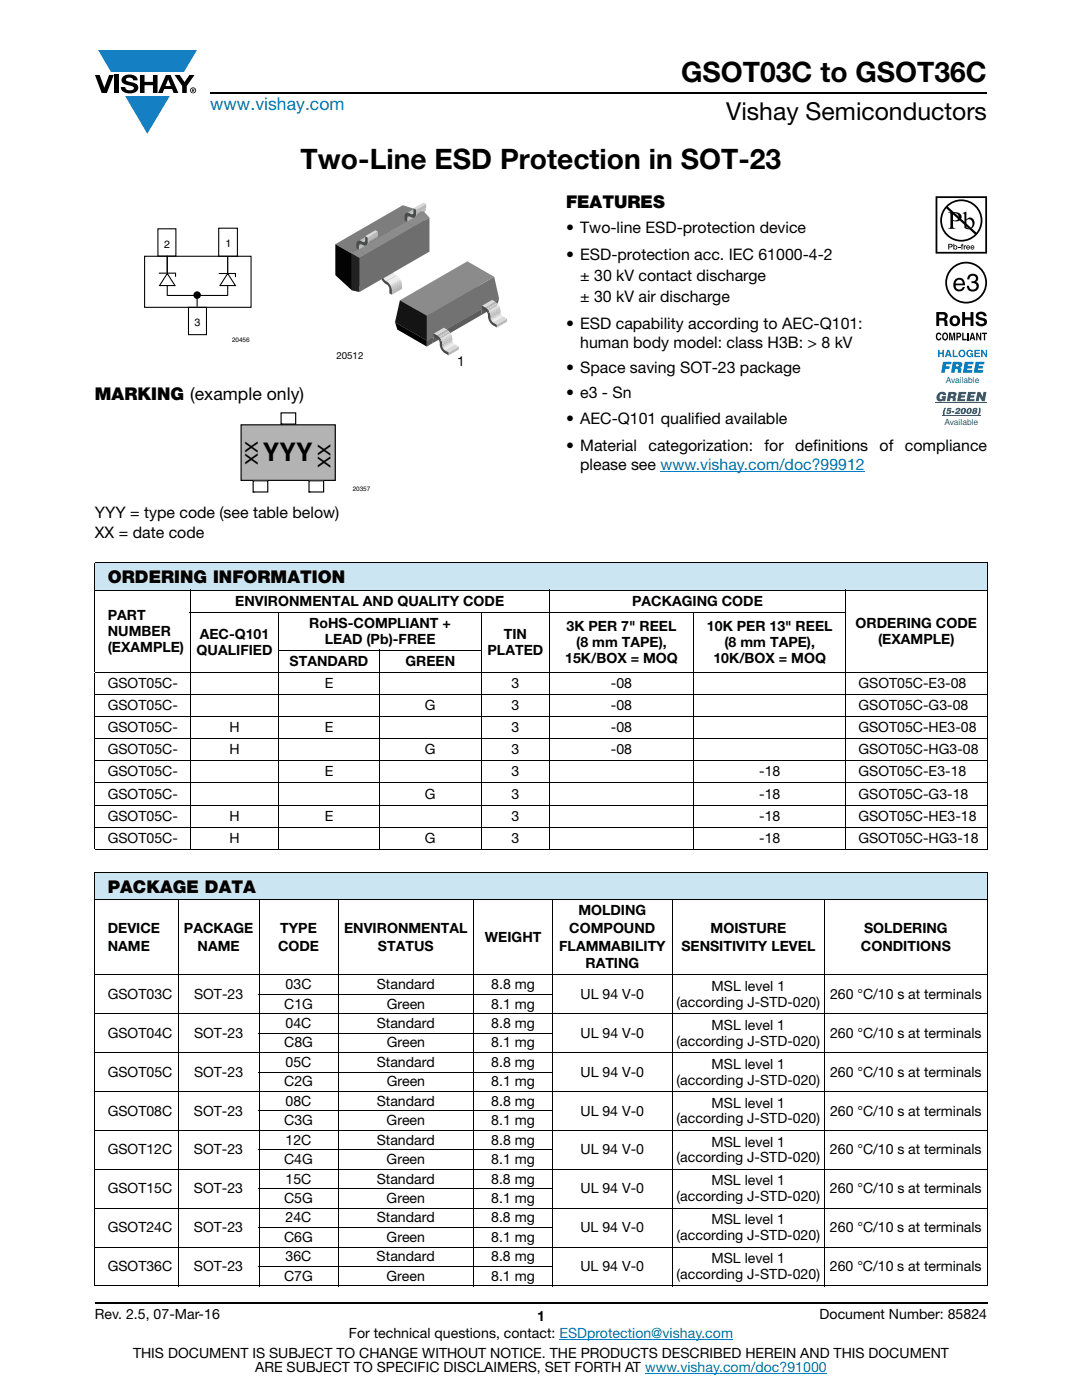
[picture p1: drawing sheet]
<svg xmlns="http://www.w3.org/2000/svg" width="216mm" height="279mm" viewBox="0 0 216 279" stroke-linecap="round" stroke-linejoin="round" font-family="sans-serif">
<g fill="#147fc3">
<path d="M19.6 10h19.7l-2.6 4.3h-1.1h-13.5z"/>
<path d="M25 19.2h8.9l-4.5 7.5z"/>
</g>
<g fill="#000">
<path d="M18.9 15h1l.9 2.5 1-2.5h.9l-1.4 3.6h-1zM22.9 15h.9v3.6h-.9zM24.6 15.3a2.1 2.1 0 0 1 2.8 .3l.1 .4h-.9a.79 .79 0 0 0-.7-.5 .79 .79 0 0 0-.8 .4l.3 .3 1 .2a1.08 1.08 0 0 1 1.2 1 1.08 1.08 0 0 1-1.1 1.2 1.73 1.73 0 0 1-2.4-1.2h.9a.96 .96 0 0 0 .8 .6 .96 .96 0 0 0 .9-.4 1.31 1.31 0 0 0-1.2-.6 1.03 1.03 0 0 1-1.1-.6 1.03 1.03 0 0 1 .2-1.1zM27.9 15h.9v1.3h1.7v-1.3h.9v3.6h-.9v-1.6h-1.7v1.6h-.9zM34.8 15h1.1l.9 1.4 1-1.4h1l-1.5 2.2v1.4h-.9v-1.4z"/>
<path d="M33.6 15.9l.5 1.3h-1.1zM33.1 15l-1.6 3.6h1l.3-.8h1.5l.3 .8h1l-1.6-3.6z"/>
<path d="M38.4 17.8h.2v.2h-.2zM38.3 17.7v.7h.1v-.3l.4 .3-.2-.3 .2-.2-.1-.2z"/>
<path d="M38.1 18a.46 .46 0 0 1 .9 0 .46 .46 0 0 1-.9 0zM37.9 18a.6 .6 0 0 0 1.2 0 .6 .6 0 0 0-1.2 0z"/>
</g>
<path d="M42 18.6h155M18.9 260h178.1" fill="none" stroke="#000" stroke-width=".36"/>
<path d="M131.8 94.1h40.8M111.6 267.3h34.7M128.7 274h36.3" fill="none" stroke="#007ec4" stroke-width=".2"/>
<path d="M66.9 40.4h34.3v33.3h-34.3z" fill="#fff"/>
<path d="M76.4 55.2l2.1-1.2z" fill="#acacac"/>
<path d="M76.4 55.2l2.1-1.2z" fill="#b3b3b3"/>
<path d="M76.4 55.3l2.1-1.2z" fill="#bababa"/>
<path d="M76.4 55.4l2.1-1.2z" fill="#c1c1c1"/>
<path d="M76.5 55.4l2-1.1-2 1.2z" fill="#c8c8c8"/>
<path d="M76.5 55.5l2-1.1z" fill="#d0d0d0"/>
<path d="M76.5 55.6l2.1-1.2z" fill="#d7d7d7"/>
<path d="M76.6 55.7l2-1.2z" fill="#dedede"/>
<path d="M76.6 55.7l2-1.1z" fill="#e2e2e2"/>
<path d="M76.6 55.7l2.1-1.1z" fill="#e4e4e4"/>
<path d="M76.6 55.8l2.1-1.2z" fill="#e6e6e6"/>
<path d="M76.6 55.8l2.1-1.2z" fill="#e7e7e7"/>
<path d="M76.7 55.8l2-1.1z" fill="#e8e8e8"/>
<path d="M76.7 55.8l2-1.1z" fill="#e9e9e9"/>
<path d="M76.7 55.9l2.1-1.1z" fill="#eaeaea"/>
<path d="M76.8 55.9l2-1.1z" fill="#e9e9e9"/>
<path d="M76.8 56l2.1-1.2z" fill="#e8e8e8"/>
<path d="M76.8 56l2.1-1.2z" fill="#e7e7e7"/>
<path d="M76.9 56l2-1.1z" fill="#e6e6e6"/>
<path d="M76.9 56l2.1-1.1z" fill="#e4e4e4"/>
<path d="M76.9 56l2.1-1.1 .2 .1-2 1.2z" fill="#d9d9d9"/>
<path d="M78.2 58l2-1.2v.9l-2 1.1z" fill="#b7b7b7"/>
<path d="M75.9 54.1l2-1.2 .6 .3-2.1 1.2z" fill="#d9d9d9"/>
<path d="M76.4 54.4l2.1-1.2v.8l-2.1 1.2z" fill="#b7b7b7"/>
<path d="M77.2 56.2l2.1-1.1z" fill="#e4e4e4"/>
<path d="M77.3 56.2l2-1.1z" fill="#e6e6e6"/>
<path d="M77.3 56.3l2.1-1.2z" fill="#e7e7e7"/>
<path d="M77.4 56.3l2-1.1z" fill="#e8e8e8"/>
<path d="M77.4 56.4l2.1-1.1z" fill="#e9e9e9"/>
<path d="M77.5 56.4l2-1.1 .1 .1-2 1.2z" fill="#eaeaea"/>
<path d="M77.6 56.6l2.1-1.1z" fill="#e9e9e9"/>
<path d="M77.7 56.6l2-1.1z" fill="#e8e8e8"/>
<path d="M77.7 56.7l2.1-1.1z" fill="#e7e7e7"/>
<path d="M77.8 56.7l2-1.1z" fill="#e6e6e6"/>
<path d="M77.8 56.8l2.1-1.1z" fill="#e4e4e4"/>
<path d="M77.8 56.8l2.1-1.1z" fill="#e2e2e2"/>
<path d="M77.9 56.9l2-1.1z" fill="#dedede"/>
<path d="M77.9 57l2-1.2 .1 .1-2 1.2z" fill="#d7d7d7"/>
<path d="M78 57.1l2-1.2 .1 .1-2.1 1.2z" fill="#d0d0d0"/>
<path d="M78 57.2l2.1-1.1v.1l-2 1.2z" fill="#c8c8c8"/>
<path d="M78.1 57.4l2-1.2 .1 .2-2.1 1.2z" fill="#c1c1c1"/>
<path d="M78.2 57.6l2-1.2v.1l-2 1.2z" fill="#bababa"/>
<path d="M78.2 57.7l2-1.2v.2l-2 1.2z" fill="#b3b3b3"/>
<path d="M78.2 57.9l2-1.2z" fill="#acacac"/>
<path d="M75.9 54.1l.5 .3a1.68 1.68 0 0 0 1.1 2 2.61 2.61 0 0 1 .7 2.4l-.5-.3a1.61 1.61 0 0 0-.5-1.7l-.3-.2a2.48 2.48 0 0 1-1-2.5z" fill="#494949"/>
<path d="M66.9 48.7l13.5-7.7 4.3 1.3-14.5 8.3z" fill="#7d7d7d"/>
<path d="M81.2 43.5l2.1-1.2v.8l-2.1 1.2z" fill="#b7b7b7"/>
<path d="M70.2 50.6l14.5-8.3v7.3l-14.5 8.4z" fill="#6e6e6e"/>
<path d="M81.2 44.3l3.5-2 1 1.1-3.2 1.9z" fill="#8c8c8c"/>
<path d="M81.4 43.1l2-1.1z" fill="#5d5d5d"/>
<path d="M81.4 43.2l2-1.2z" fill="#646464"/>
<path d="M81.3 43.2l2.1-1.2z" fill="#6c6c6c"/>
<path d="M81.3 43.2l2.1-1.2z" fill="#737373"/>
<path d="M81.3 43.2l2.1-1.2z" fill="#7a7a7a"/>
<path d="M81.3 43.2l2-1.2z" fill="#818181"/>
<path d="M81.3 43.2l2-1.1z" fill="#888"/>
<path d="M81.3 43.3l2-1.2z" fill="#8f8f8f"/>
<path d="M81.3 43.3l2-1.2z" fill="#969696"/>
<path d="M81.3 43.3l2-1.2z" fill="#9e9e9e"/>
<path d="M81.2 43.4l2.1-1.2z" fill="#a5a5a5"/>
<path d="M81.2 43.4l2.1-1.2z" fill="#acacac"/>
<path d="M81 42.5l2.1-1.1z" fill="#888"/>
<path d="M81 42.5l2.1-1.2z" fill="#8f8f8f"/>
<path d="M81.1 42.5l2-1.2z" fill="#969696"/>
<path d="M81.1 42.5l2.1-1.2z" fill="#9e9e9e"/>
<path d="M81.1 42.5l2.1-1.2z" fill="#a5a5a5"/>
<path d="M81.2 42.5l2-1.2z" fill="#acacac"/>
<path d="M81.2 42.5l2.1-1.2z" fill="#b3b3b3"/>
<path d="M81.2 42.5l2.1-1.2z" fill="#bababa"/>
<path d="M81.3 42.5l2.1-1.2z" fill="#c1c1c1"/>
<path d="M81.3 42.5l2.1-1.2z" fill="#c8c8c8"/>
<path d="M81.4 42.5l2.1-1.2z" fill="#d0d0d0"/>
<path d="M81.5 42.5l2.1-1.2z" fill="#d7d7d7"/>
<path d="M81.5 42.5l2.2-1.1z" fill="#dedede"/>
<path d="M81.7 42.5l2.1-1.1z" fill="#e2e2e2"/>
<path d="M81.7 42.6l2.1-1.2z" fill="#e4e4e4"/>
<path d="M80.9 42.7l.3-.2v1.8l-.5-.3z" fill="#494949"/>
<path d="M81.7 42.6l2.1-1.2 .2 .2-2 1.1z" fill="#d9d9d9"/>
<path d="M82 42.7l2-1.1z" fill="#e4e4e4"/>
<path d="M82 42.7l2.1-1.1z" fill="#e2e2e2"/>
<path d="M82 42.8l2.1-1.2z" fill="#dedede"/>
<path d="M82.1 42.8l2.1-1.2z" fill="#d7d7d7"/>
<path d="M82.1 42.8l2.1-1.2z" fill="#d0d0d0"/>
<path d="M82.2 42.8l2-1.2z" fill="#c8c8c8"/>
<path d="M82.2 42.8l2.1-1.2z" fill="#c1c1c1"/>
<path d="M82.2 42.8l2.1-1.2z" fill="#bababa"/>
<path d="M82.3 42.8l2-1.2z" fill="#b3b3b3"/>
<path d="M82.3 42.8l2-1.2z" fill="#acacac"/>
<path d="M82.3 42.8l2-1.2z" fill="#a5a5a5"/>
<path d="M82.3 42.8l2.1-1.2z" fill="#9e9e9e"/>
<path d="M82.3 42.8l2.1-1.2z" fill="#969696"/>
<path d="M82.3 42.8l2.1-1.2z" fill="#8f8f8f"/>
<path d="M82.4 42.8l2-1.2z" fill="#888"/>
<path d="M83 42.7l2-1.1v.1l-2 1.2z" fill="#acacac"/>
<path d="M83 42.9l2-1.2-2 1.3z" fill="#a5a5a5"/>
<path d="M83 43l2-1.2z" fill="#9e9e9e"/>
<path d="M83 43.1l2-1.2z" fill="#969696"/>
<path d="M82.9 43.1l2.1-1.1z" fill="#8f8f8f"/>
<path d="M82.9 43.2l2-1.2z" fill="#888"/>
<path d="M82.9 43.2l2-1.1z" fill="#818181"/>
<path d="M82.9 43.3l2-1.2z" fill="#7a7a7a"/>
<path d="M82.8 43.3l2.1-1.2z" fill="#737373"/>
<path d="M82.8 43.4l2-1.2z" fill="#6c6c6c"/>
<path d="M82.7 43.4l2.1-1.2z" fill="#646464"/>
<path d="M82.7 43.4l2-1.2z" fill="#5d5d5d"/>
<path d="M83 41.9l2-1.2v.9l-2 1.1z" fill="#b7b7b7"/>
<path d="M82.5 41.6l2-1.2 .5 .3-2 1.2z" fill="#d9d9d9"/>
<path d="M81.2 42.5l1.1 .3 .1-.1 .1-1.1 .5 .3v.8a.69 .69 0 0 1-.5 .8 .69 .69 0 0 1-.8-.3l-.2-.1-.3 .3z" fill="#494949"/>
<path d="M71.4 48.1l2-1.2z" fill="#888"/>
<path d="M71.4 48.1l2.1-1.2z" fill="#8f8f8f"/>
<path d="M71.4 48.1l2.1-1.2z" fill="#969696"/>
<path d="M71.5 48.1l2-1.2z" fill="#9e9e9e"/>
<path d="M71.5 48l2.1-1.1z" fill="#a5a5a5"/>
<path d="M71.5 48l2.1-1.2z" fill="#acacac"/>
<path d="M71.6 48l2-1.2z" fill="#b3b3b3"/>
<path d="M71.6 48l2.1-1.2z" fill="#bababa"/>
<path d="M71.7 48l2-1.2z" fill="#c1c1c1"/>
<path d="M71.7 48l2.1-1.1z" fill="#c8c8c8"/>
<path d="M71.8 48l2.1-1.1z" fill="#d0d0d0"/>
<path d="M71.8 48l2.1-1.1z" fill="#d7d7d7"/>
<path d="M71.9 48.1l2.2-1.2z" fill="#dedede"/>
<path d="M72 48.1l2.1-1.1z" fill="#e2e2e2"/>
<path d="M72.1 48.2l2-1.2z" fill="#e4e4e4"/>
<path d="M71.2 48.2l.4-.2v1.8l-.5-.3z" fill="#494949"/>
<path d="M71.6 49l2-1.1v.8l-2 1.1z" fill="#b7b7b7"/>
<path d="M71.6 49.8l9.6-5.5 1.3 1-9.6 5.5z" fill="#8c8c8c"/>
<path d="M71.8 48.7l2-1.2z" fill="#5d5d5d"/>
<path d="M71.7 48.7l2.1-1.2z" fill="#646464"/>
<path d="M71.7 48.7l2.1-1.2z" fill="#6c6c6c"/>
<path d="M71.7 48.7l2-1.1z" fill="#737373"/>
<path d="M71.7 48.7l2-1.1z" fill="#7a7a7a"/>
<path d="M71.7 48.8l2-1.2z" fill="#818181"/>
<path d="M71.7 48.8l2-1.2z" fill="#888"/>
<path d="M71.7 48.8l2-1.2z" fill="#8f8f8f"/>
<path d="M71.6 48.8l2.1-1.1z" fill="#969696"/>
<path d="M71.6 48.9l2.1-1.2z" fill="#9e9e9e"/>
<path d="M71.6 48.9l2.1-1.2z" fill="#a5a5a5"/>
<path d="M71.6 49l2-1.2z" fill="#acacac"/>
<path d="M66.9 48.7l3.3 1.9v7.4l-3.3-3.1z" fill="#040404"/>
<path d="M70.2 50.6l1.4-.8 1.3 1-1.2 .7z" fill="#8c8c8c"/>
<path d="M71.7 51.5l14-8.1v6.8l-14 8.1z" fill="#6e6e6e"/>
<path d="M70.2 50.6l1.5 .9v6.8l-1.5-.3z" fill="#212121"/>
<path d="M72.1 48.2l2-1.2 .3 .1-2 1.2z" fill="#d9d9d9"/>
<path d="M72.4 48.3l2-1.2z" fill="#e4e4e4"/>
<path d="M72.4 48.3l2-1.1z" fill="#e2e2e2"/>
<path d="M72.4 48.3l2.1-1.1z" fill="#dedede"/>
<path d="M72.5 48.3l2-1.1z" fill="#d7d7d7"/>
<path d="M72.5 48.4l2.1-1.2z" fill="#d0d0d0"/>
<path d="M72.5 48.4l2.1-1.2z" fill="#c8c8c8"/>
<path d="M72.6 48.4l2-1.2z" fill="#c1c1c1"/>
<path d="M72.6 48.4l2-1.2z" fill="#bababa"/>
<path d="M72.6 48.4l2.1-1.2z" fill="#b3b3b3"/>
<path d="M72.6 48.4l2.1-1.2z" fill="#acacac"/>
<path d="M72.7 48.4l2-1.2z" fill="#a5a5a5"/>
<path d="M72.7 48.4l2-1.2z" fill="#9e9e9e"/>
<path d="M72.7 48.4l2-1.2z" fill="#969696"/>
<path d="M72.7 48.3l2.1-1.1z" fill="#8f8f8f"/>
<path d="M72.7 48.3l2.1-1.1z" fill="#888"/>
<path d="M73.4 48.3l2-1.2v.2l-2 1.1z" fill="#acacac"/>
<path d="M73.4 48.4l2-1.1-2 1.2z" fill="#a5a5a5"/>
<path d="M73.4 48.5l2-1.1z" fill="#9e9e9e"/>
<path d="M73.3 48.6l2.1-1.1z" fill="#969696"/>
<path d="M73.3 48.7l2-1.2z" fill="#8f8f8f"/>
<path d="M73.3 48.7l2-1.1z" fill="#888"/>
<path d="M73.3 48.8l2-1.2z" fill="#818181"/>
<path d="M73.2 48.8l2.1-1.1z" fill="#7a7a7a"/>
<path d="M73.2 48.9l2-1.2z" fill="#737373"/>
<path d="M73.1 48.9l2.1-1.2z" fill="#6c6c6c"/>
<path d="M73.1 49l2.1-1.2z" fill="#646464"/>
<path d="M73.1 49l2-1.2z" fill="#5d5d5d"/>
<path d="M71.6 48l1 .4 .2-.1 .1-1.2 .5 .3v.9a.69 .69 0 0 1-.5 .7 .69 .69 0 0 1-.8-.3h-.2l-.3 .3z" fill="#494949"/>
<path d="M73.4 47.4l2-1.1v.8l-2 1.2z" fill="#b7b7b7"/>
<g fill="#d9d9d9">
<path d="M72.9 47.1l2-1.1 .5 .3-2 1.1z"/>
<path d="M82.1 60.5l2-1.2 .7 .4-2 1.2z"/>
</g>
<path d="M82.8 60.9l2-1.2z" fill="#e4e4e4"/>
<path d="M82.8 60.9l2.1-1.1z" fill="#e2e2e2"/>
<path d="M82.9 60.9l2-1.1z" fill="#dedede"/>
<path d="M82.9 60.9l2.1-1.1z" fill="#d7d7d7"/>
<path d="M83 61l2-1.2z" fill="#d0d0d0"/>
<path d="M83 61l2-1.2z" fill="#c8c8c8"/>
<path d="M83 61l2.1-1.2z" fill="#c1c1c1"/>
<path d="M83 61l2.1-1.2z" fill="#bababa"/>
<path d="M83.1 61l2-1.2z" fill="#b3b3b3"/>
<path d="M83.1 61l2-1.2z" fill="#acacac"/>
<path d="M83.1 61l2-1.2z" fill="#a5a5a5"/>
<path d="M83.1 61l2.1-1.2z" fill="#9e9e9e"/>
<path d="M83.1 61l2.1-1.2z" fill="#969696"/>
<path d="M83.2 60.9l2-1.1z" fill="#8f8f8f"/>
<path d="M83.2 60.9l2-1.1z" fill="#888"/>
<path d="M83.8 60.9l2.1-1.2-.1 .2-2 1.1z" fill="#acacac"/>
<path d="M83.8 61l2-1.1-2 1.2z" fill="#a5a5a5"/>
<path d="M83.8 61.1l2-1.1z" fill="#9e9e9e"/>
<path d="M83.8 61.2l2-1.1z" fill="#969696"/>
<path d="M83.8 61.3l2-1.2z" fill="#8f8f8f"/>
<path d="M83.7 61.3l2.1-1.1z" fill="#888"/>
<path d="M83.7 61.4l2-1.2z" fill="#818181"/>
<path d="M83.7 61.4l2-1.1z" fill="#7a7a7a"/>
<path d="M83.6 61.5l2.1-1.2z" fill="#737373"/>
<path d="M83.6 61.5l2-1.2z" fill="#6c6c6c"/>
<path d="M83.5 61.6l2.1-1.2z" fill="#646464"/>
<path d="M83.5 61.6l2.1-1.2z" fill="#5d5d5d"/>
<path d="M83.8 60.6l2.1-1.2v.3l-2.1 1.2z" fill="#b7b7b7"/>
<path d="M84 60.3l2-1.2z" fill="#5d5d5d"/>
<path d="M84 60.3l2-1.2z" fill="#646464"/>
<path d="M83.9 60.3l2.1-1.2z" fill="#6c6c6c"/>
<path d="M83.9 60.3l2.1-1.2z" fill="#737373"/>
<path d="M83.9 60.3l2-1.1z" fill="#7a7a7a"/>
<path d="M83.9 60.3l2-1.1z" fill="#818181"/>
<path d="M83.9 60.4l2-1.2z" fill="#888"/>
<path d="M83.9 60.4l2-1.2z" fill="#8f8f8f"/>
<path d="M83.9 60.4l2-1.1z" fill="#969696"/>
<path d="M83.8 60.5l2.1-1.2z" fill="#9e9e9e"/>
<path d="M83.8 60.5l2.1-1.2z" fill="#a5a5a5"/>
<path d="M83.8 60.5l2.1-1.1z" fill="#acacac"/>
<path d="M83.6 59.7l2-1.2z" fill="#888"/>
<path d="M83.6 59.7l2.1-1.2z" fill="#8f8f8f"/>
<path d="M83.6 59.6l2.1-1.1z" fill="#969696"/>
<path d="M83.7 59.6l2-1.1z" fill="#9e9e9e"/>
<path d="M83.7 59.6l2.1-1.2z" fill="#a5a5a5"/>
<path d="M83.7 59.6l2.1-1.2z" fill="#acacac"/>
<path d="M83.8 59.6l2.1-1.2z" fill="#b3b3b3"/>
<path d="M83.8 59.6l2.1-1.2z" fill="#bababa"/>
<path d="M83.9 59.6l2-1.2z" fill="#c1c1c1"/>
<path d="M83.9 59.6l2.1-1.2z" fill="#c8c8c8"/>
<path d="M84 59.6l2.1-1.2z" fill="#d0d0d0"/>
<path d="M84 59.6l2.2-1.1z" fill="#d7d7d7"/>
<path d="M84.1 59.6l2.2-1.1z" fill="#dedede"/>
<path d="M84.2 59.7l2.2-1.1z" fill="#e2e2e2"/>
<path d="M84.3 59.7l2.1-1.1z" fill="#e4e4e4"/>
<path d="M84.3 59.7l2.1-1.1 .7 .4-2.1 1.1z" fill="#d9d9d9"/>
<path d="M85 60.1l2.1-1.1v.6l-2.1 1.1z" fill="#b7b7b7"/>
<path d="M82.1 60.5l1 .5 .2-.4a.69 .69 0 0 1 .2-.8 .69 .69 0 0 1 .8-.1l.7 .4v.6l-.9-.4-.3 .3a.69 .69 0 0 1-.1 .9 .69 .69 0 0 1-.9 0l-.7-.4z" fill="#494949"/>
<path d="M96.2 61.6l3.4-2-.5 1.5-3.2 1.8z" fill="#5c5c5c"/>
<path d="M97.9 63.5l2-1.2z" fill="#acacac"/>
<path d="M97.9 63.5l2-1.2z" fill="#b3b3b3"/>
<path d="M97.9 63.6l2-1.2z" fill="#bababa"/>
<path d="M97.9 63.7l2-1.2z" fill="#c1c1c1"/>
<path d="M97.9 63.7l2.1-1.1v.1l-2 1.1z" fill="#c8c8c8"/>
<path d="M98 63.8l2-1.1z" fill="#d0d0d0"/>
<path d="M98 63.9l2-1.2z" fill="#d7d7d7"/>
<path d="M98 64l2.1-1.2z" fill="#dedede"/>
<path d="M98.1 64l2-1.1z" fill="#e2e2e2"/>
<path d="M98.1 64l2-1.1z" fill="#e4e4e4"/>
<path d="M98.1 64.1l2-1.2z" fill="#e6e6e6"/>
<path d="M98.1 64.1l2-1.2z" fill="#e7e7e7"/>
<path d="M98.1 64.1l2.1-1.1z" fill="#e8e8e8"/>
<path d="M98.1 64.1l2.1-1.1z" fill="#e9e9e9"/>
<path d="M98.2 64.2l2.1-1.1z" fill="#eaeaea"/>
<path d="M98.2 64.2l2.1-1.1z" fill="#e9e9e9"/>
<path d="M98.3 64.3l2-1.2z" fill="#e8e8e8"/>
<path d="M98.3 64.3l2.1-1.2z" fill="#e7e7e7"/>
<path d="M98.3 64.3l2.1-1.2z" fill="#e6e6e6"/>
<path d="M98.4 64.3l2-1.1z" fill="#e4e4e4"/>
<path d="M78.8 64.3l14.5-8.3 6.3 3.6-14.4 8.4z" fill="#8b8b8b"/>
<path d="M85.2 63l13.4-7.8 1 4.4-14.4 8.4z" fill="#717171"/>
<path d="M96.2 61l2-1.2 .7 .4-2 1.2z" fill="#d9d9d9"/>
<path d="M97.9 63.2l2-1.2v.3l-2 1.2z" fill="#b7b7b7"/>
<g fill="#494949">
<path d="M96.2 61a2.67 2.67 0 0 1 1.5 1.5l-1.5-.9z"/>
<path d="M96.9 62l.8 .5a2.59 2.59 0 0 0 .7 1.8l.7 .5v.6a2.61 2.61 0 0 1-1.8-2.8z"/>
</g>
<path d="M99.1 64.8l2.1-1.2v.6l-2.1 1.2z" fill="#b7b7b7"/>
<path d="M98.4 64.3l2-1.1 .8 .4-2.1 1.2z" fill="#d9d9d9"/>
<path d="M96.9 61.4l2.1-1.1z" fill="#e4e4e4"/>
<path d="M96.9 61.5l2.1-1.2z" fill="#e6e6e6"/>
<path d="M97 61.5l2.1-1.1z" fill="#e7e7e7"/>
<path d="M97 61.5l2.1-1.1z" fill="#e8e8e8"/>
<path d="M97.1 61.6l2.1-1.1z" fill="#e9e9e9"/>
<path d="M97.2 61.6l2-1.1 .1 .1-2 1.2z" fill="#eaeaea"/>
<path d="M97.3 61.8l2.1-1.1z" fill="#e9e9e9"/>
<path d="M97.4 61.8l2-1.1z" fill="#e8e8e8"/>
<path d="M97.4 61.9l2.1-1.1z" fill="#e7e7e7"/>
<path d="M97.4 62l2.1-1.2z" fill="#e6e6e6"/>
<path d="M97.5 62l2-1.1z" fill="#e4e4e4"/>
<path d="M97.5 62.1l2.1-1.2z" fill="#e2e2e2"/>
<path d="M97.5 62.1l2.1-1.1z" fill="#dedede"/>
<path d="M97.6 62.2l2-1.2 .1 .1-2.1 1.2z" fill="#d7d7d7"/>
<path d="M97.6 62.3l2.1-1.2v.2l-2 1.1z" fill="#d0d0d0"/>
<path d="M97.7 62.4l2-1.1 .1 .2-2 1.1z" fill="#c8c8c8"/>
<path d="M97.8 62.6l2-1.1 .1 .1-2.1 1.2z" fill="#c1c1c1"/>
<path d="M97.8 62.8l2.1-1.2v.2l-2 1.1z" fill="#bababa"/>
<path d="M97.9 62.9l2-1.1v.2l-2 1.1z" fill="#b3b3b3"/>
<path d="M97.9 63.1l2-1.1z" fill="#acacac"/>
<path d="M86.5 67.2l9.7-5.6-.3 1.3-9.6 5.6z" fill="#5c5c5c"/>
<path d="M88.3 69l2-1.1z" fill="#acacac"/>
<path d="M88.3 69l2-1.1z" fill="#b3b3b3"/>
<path d="M88.3 69.1l2-1.1z" fill="#bababa"/>
<path d="M88.3 69.2l2-1.2z" fill="#c1c1c1"/>
<path d="M88.3 69.3l2-1.2 .1 .1-2.1 1.2z" fill="#c8c8c8"/>
<path d="M88.3 69.4l2.1-1.2z" fill="#d0d0d0"/>
<path d="M88.4 69.5l2-1.2z" fill="#d7d7d7"/>
<path d="M88.4 69.5l2-1.1z" fill="#dedede"/>
<path d="M88.4 69.6l2.1-1.2z" fill="#e2e2e2"/>
<path d="M88.4 69.6l2.1-1.2z" fill="#e4e4e4"/>
<path d="M88.5 69.6l2-1.1z" fill="#e6e6e6"/>
<path d="M88.5 69.6l2-1.1z" fill="#e7e7e7"/>
<path d="M88.5 69.7l2-1.2z" fill="#e8e8e8"/>
<path d="M88.5 69.7l2.1-1.2z" fill="#e9e9e9"/>
<path d="M88.5 69.7l2.1-1.1z" fill="#eaeaea"/>
<path d="M88.6 69.8l2.1-1.2z" fill="#e9e9e9"/>
<path d="M88.6 69.8l2.1-1.1z" fill="#e8e8e8"/>
<path d="M88.7 69.8l2-1.1z" fill="#e7e7e7"/>
<path d="M88.7 69.9l2.1-1.2z" fill="#e6e6e6"/>
<path d="M88.7 69.9l2.1-1.2z" fill="#e4e4e4"/>
<path d="M86.5 66.6l2.1-1.2 .7 .4-2.1 1.2z" fill="#d9d9d9"/>
<path d="M88.3 68.7l2-1.1v.3l-2 1.1z" fill="#b7b7b7"/>
<path d="M85.2 68l1.3-.8-.2 1.3-1.1 .7z" fill="#5c5c5c"/>
<path d="M78.8 64.3l6.4 3.7v1.2l-5.9-3.4z" fill="#010101"/>
<path d="M86.5 66.6a2.68 2.68 0 0 1 1.6 1.5l-1.6-.9z" fill="#494949"/>
<path d="M89.5 70.3l2-1.1v.6l-2 1.1z" fill="#b7b7b7"/>
<path d="M88.8 69.9l2-1.2 .7 .5-2 1.1z" fill="#d9d9d9"/>
<path d="M87.3 67.6l.8 .5a2.59 2.59 0 0 0 .7 1.8l.7 .4v.6a2.61 2.61 0 0 1-1.8-2.7z" fill="#494949"/>
<path d="M87.2 67l2.1-1.2z" fill="#e4e4e4"/>
<path d="M87.3 67l2.1-1.1z" fill="#e6e6e6"/>
<path d="M87.4 67.1l2-1.2z" fill="#e7e7e7"/>
<path d="M87.4 67.1l2.1-1.1z" fill="#e8e8e8"/>
<path d="M87.5 67.1l2.1-1.1z" fill="#e9e9e9"/>
<path d="M87.5 67.2l2.1-1.2 .1 .2-2 1.1z" fill="#eaeaea"/>
<path d="M87.7 67.3l2.1-1.1z" fill="#e9e9e9"/>
<path d="M87.7 67.4l2.1-1.1z" fill="#e8e8e8"/>
<path d="M87.8 67.5l2-1.2z" fill="#e7e7e7"/>
<path d="M87.8 67.5l2.1-1.1z" fill="#e6e6e6"/>
<path d="M87.8 67.6l2.1-1.2z" fill="#e4e4e4"/>
<path d="M87.9 67.6l2-1.1z" fill="#e2e2e2"/>
<path d="M87.9 67.7l2.1-1.1z" fill="#dedede"/>
<path d="M88 67.7l2-1.1-2 1.2z" fill="#d7d7d7"/>
<path d="M88 67.8l2-1.1 .1 .1-2 1.2z" fill="#d0d0d0"/>
<path d="M88.1 68l2-1.2 .1 .2-2 1.2z" fill="#c8c8c8"/>
<path d="M88.2 68.2l2-1.2v.2l-2 1.1z" fill="#c1c1c1"/>
<path d="M88.2 68.3l2-1.1 .1 .1-2.1 1.2z" fill="#bababa"/>
<path d="M88.2 68.5l2.1-1.2v.2l-2 1.2z" fill="#b3b3b3"/>
<path d="M88.3 68.7l2-1.2z" fill="#acacac"/>
<path d="M79.8 59.9l13.5-7.8 5.3 3.1-13.4 7.8z" fill="#8b8b8b"/>
<path d="M79.8 59.9l5.4 3.1v5l-6.4-3.7z" fill="#141414"/>
<path d="M28.7 45.4h21.5v23.1h-21.5z" fill="#fff"/>
<path d="M31.5 45.7h3.6v5.4h-3.6zM33.4 51.1v3.3M33.4 57v2M37.6 61.3h3.6v5.5h-3.6z" fill="none" stroke="#000" stroke-width=".21"/>
<path d="M43.6 45.5h3.8v5.6h-3.8z" fill="#fff"/>
<path d="M28.9 51.1h21.2v10.2h-21.2zM31.8 54.5h3.2v.7M33.4 54.6l1.5 2.4h-3.1zM33.4 59h12M33.4 51.1v3.3M39.3 58.9v2.3M43.6 45.5h3.8v5.6h-3.8zM43.8 54.6h3.2v.7M45.4 54.6l1.6 2.4h-3.1zM45.4 51.1v3.4M45.4 57.1v1.9" fill="none" stroke="#000" stroke-width=".21"/>
<path d="M33.4 51.1v3.3M45.4 51.1v3.4" fill="none" stroke="#4d4d4d" stroke-width=".2"/>
<circle cx="39.3" cy="58.9" r=".65" fill="#000"/>
<circle cx="39.3" cy="58.9" r=".65" fill="none" stroke="#000" stroke-width=".2"/>
<path d="M48 82.3h25.9v16h-25.9z" fill="#fff"/>
<path d="M48.1 84.8h18.8v11.1h-18.8z" fill="#b3b3b3"/>
<path d="M48.1 84.8h18.8v11.1h-18.8z" fill="none" stroke="#000" stroke-width=".23"/>
<path d="M56.1 82.4h2.9v2.2h-2.9z" fill="#fff"/>
<path d="M56.1 82.4h2.9v2.2h-2.9zM56.1 84.6h.1" fill="none" stroke="#000" stroke-width=".23"/>
<path d="M61.7 96h2.9v2.2h-2.9z" fill="#fff"/>
<path d="M61.7 96h2.9v2.2h-2.9zM61.7 98.2h.1" fill="none" stroke="#000" stroke-width=".23"/>
<path d="M50.5 96h2.9v2.2h-2.9z" fill="#fff"/>
<path d="M50.5 98.2h.1M50.5 96h2.9v2.2h-2.9z" fill="none" stroke="#000" stroke-width=".23"/>
<path d="M186.7 39.2h10.3v46.1h-10.3z" fill="#fff"/>
<g fill="#000">
<path d="M191.2 49.3h.4v.1h-.4zM191.9 48.7h.3l-.2 .2 .2 .1v.1h-.2v.7h-.1v-.7h-.2zM192.3 49h.2v.1l.3-.1v.1l-.3 .1v.6h-.2zM193.3 54.9a1.07 1.07 0 0 1 1.3-.2 1.07 1.07 0 0 1 .5 1.2l-.4 .4a1.06 1.06 0 0 1 .5 1.4 1.06 1.06 0 0 1-1.4 .5l-.2-.1a1.02 1.02 0 0 1-.7-1.1h.5a.71 .71 0 0 0 .9 .8 .71 .71 0 0 0 .3-1.2l-.7-.1v-.4a.59 .59 0 0 0 .8-.4 .59 .59 0 0 0-.6-.7 .66 .66 0 0 0-.7 .8h-.4zM186.9 66.6l.4-.2h.3l.2 .5-.6-.2a.66 .66 0 0 0 .1 1l.3-.3h.2a.54 .54 0 0 1-.4 .6 .54 .54 0 0 1-.6-.5zM189.4 66.4h.4l.2 1.2 .2-1.2h.4v1.5h-.3v-1.3l-.2 1.3h-.2l-.3-1.3v1.3h-.2zM192 66.4h.3v1.2h.6v.3h-.9zM192 62.3h.6v1h1.1v-1h.5v2.8h-.5v-1.3h-1.1v1.3h-.6zM193 66.4h.3v1.5h-.3zM195 62.4a1.15 1.15 0 0 1 1.9 .7h-.6v-.2a.68 .68 0 0 0-1-.1v.4l.2 .1a1.29 1.29 0 0 1 1.5 .9 1.17 1.17 0 0 1-1.2 .9 1.17 1.17 0 0 1-1.1-.9h.5l.1 .2a.67 .67 0 0 0 1.1-.1l-.3-.3-.5-.1a.82 .82 0 0 1-.9-.5 .82 .82 0 0 1 .3-1zM194.8 66.4h.3l.5 1.1v-1.1h.2v1.5h-.3l-.5-1.1v1.1h-.2zM195.9 66.4h1.1v.3h-.4v1.2h-.3v-1.2h-.4z"/>
<path d="M187 39.5h9.6v10.8h-9.6zM186.7 39.2v11.4h10.3v-11.4z"/>
<path d="M189 56.4a3.8 3.8 0 0 1 7.6 0 3.8 3.8 0 0 1-7.6 0zM188.6 56.4a4.2 4.2 0 0 0 8.4 0 4.2 4.2 0 0 0-8.4 0z"/>
<path d="M189.1 41.3a3.9 3.9 0 0 1 5.3-.2 3.9 3.9 0 0 1 .4 5.3zM188.8 41.6l5.7 5.2a3.9 3.9 0 0 1-5.3 .1 3.9 3.9 0 0 1-.4-5.3zM187.6 44a4.2 4.2 0 0 0 8.4 0 4.2 4.2 0 0 0-8.4 0z"/>
<path d="M189.4 48.8v.4h.4v-.3zM189.2 48.7h.7l.2 .3-.2 .3-.5 .1v.4h-.2z"/>
<path d="M190.2 42.6v1.3a.75 .75 0 0 0 1.1-.6 .75 .75 0 0 0-1.1-.7zM189.2 42.4a2.81 2.81 0 0 1 2.4 .3 .97 .97 0 0 1 0 1.2 .97 .97 0 0 1-1.2 .2h-.2v1.1v.2l.5 .3h-1.5l.3-.2 .1-.3v-2.3v-.3z"/>
<path d="M190.4 49.4a.26 .26 0 0 0 .5 0 .26 .26 0 0 0-.5 0zM190.2 48.7h.2v.4a.38 .38 0 0 1 .5 0 .38 .38 0 0 1 0 .6 .38 .38 0 0 1-.5 0l-.2 .1z"/>
<path d="M190.9 56.1l-.2 .5h1.4a.7 .7 0 0 0-.4-.7 .7 .7 0 0 0-.8 .2zM190.7 55.7a1.18 1.18 0 0 1 1.4-.1 1.18 1.18 0 0 1 .5 1.3h-1.9a.73 .73 0 0 0 .5 .9 .73 .73 0 0 0 .9-.5h.4a1.21 1.21 0 0 1-1.6 .8 1.21 1.21 0 0 1-.6-1.7z"/>
<path d="M192.8 44v1.3l.2 .2a.72 .72 0 0 0 .8-.1 .72 .72 0 0 0 .3-.7 .72 .72 0 0 0-.4-.8 .72 .72 0 0 0-.9 .1zM192.1 42.5l.7-.3v1.6a.89 .89 0 0 1 1.1-.3 .89 .89 0 0 1 .6 1 1.23 1.23 0 0 1-.7 1.2 1.23 1.23 0 0 1-1.4-.2v-2.7z"/>
<path d="M193 49.2v.1h.4l-.2-.2zM193 49h.4l.2 .4h-.6v.2l.5-.1a.42 .42 0 0 1-.6 .2 .42 .42 0 0 1 .1-.7z"/>
<path d="M193.9 49.2l-.1 .1h.5l-.3-.2zM193.8 49h.5l.1 .4h-.6l.1 .2 .5-.1a.42 .42 0 0 1-.6 .2 .42 .42 0 0 1 0-.7z"/>
<path d="M187.4 62.8v.7h.9a.39 .39 0 0 0 .1-.7zM186.8 62.3h1.4a.79 .79 0 0 1 .8 .4 .79 .79 0 0 1-.1 .9l-.2 .1a.98 .98 0 0 1 .4 1.2l.1 .2h-.7l-.2-1.1h-.9v1.1h-.6z"/>
<path d="M188.4 66.7a.64 .64 0 0 0 .2 1l.1-.1a.64 .64 0 0 0-.1-1zM188.2 66.5l.2-.1a.56 .56 0 0 1 .7 .3 .82 .82 0 0 1-.5 1.3l-.2-.1a.89 .89 0 0 1-.2-1.4z"/>
<path d="M190.3 63.5a.63 .63 0 0 0-.3 .7 .63 .63 0 0 0 .8 .4 .63 .63 0 0 0 .2-.8 .63 .63 0 0 0-.7-.3zM189.5 64a1.09 1.09 0 0 1 2.1 0 1.09 1.09 0 0 1-2.1 0z"/>
<path d="M191.1 66.7v.4l.4-.1v-.3zM190.8 66.4h.6a.5 .5 0 0 1 .4 .5 .5 .5 0 0 1-.4 .5h-.3v.5h-.3z"/>
<path d="M194 66.7l-.1 .6h.3zM193.9 66.4h.3l.4 1.5h-.3v-.3h-.5l-.1 .3h-.3z"/>
</g>
<g fill="#0160ae">
<path d="M187.2 69.8h.3v.6h.5v-.6h.3v1.5h-.3v-.7h-.5v.7h-.3z"/>
<path d="M190.1 69.8h.3v1.2h.7v.3h-1z"/>
<path d="M193 70a.68 .68 0 0 1 1.2 .3l-.9-.2a.55 .55 0 0 0-.2 .5 .55 .55 0 0 0 .4 .4l.4-.3h-.3v-.2h.6v.8h-.2l-.1-.2a.71 .71 0 0 1-1-.1 .71 .71 0 0 1 .1-1z"/>
<path d="M194.5 69.8h1v.3h-.8v.3h.8v.2h-.8v.4h.8v.3h-1z"/>
<path d="M195.8 69.8h.3l.6 1v-1h.3v1.5h-.3l-.6-1.1v1.1h-.3z"/>
<path d="M188.2 72.2h1.7l-.1 .5h-1l-.1 .4h.8l-.1 .5h-.8l-.1 .8h-.7z"/>
<path d="M192.5 72.2h1.8l-.1 .5h-1.1v.3h.9l-.1 .5h-.9l-.1 .4h1.1l-.1 .5h-1.8z"/>
<path d="M194.7 72.2h1.7v.5h-1.1v.3h.8v.5h-.9l-.1 .4h1.1l-.1 .5h-1.8z"/>
<path d="M189.2 70.1l-.2 .6h.4zM189 69.8h.4l.5 1.5h-.3l-.1-.3h-.6l-.1 .3h-.3z"/>
<path d="M191.5 70.6a.47 .47 0 0 0 .9 0 .47 .47 0 0 0-.9 0zM191.2 70.5a.75 .75 0 0 1 1.5 0 .75 .75 0 0 1-1.5 0z"/>
<path d="M190.8 72.7l-.1 .4h.6l-.1-.4zM190.1 72.2l1.8 .2a.63 .63 0 0 1-.3 1l.2 .2v.8h-.7v-.6l-.3-.2h-.2l-.1 .8h-.7z"/>
</g>
<path d="M186.7 80.3h10.3" fill="none" stroke="#1f9047" stroke-width=".2"/>
<g fill="#1f9047">
<path d="M187.2 78.6a.91 .91 0 0 1 .9-.4 .91 .91 0 0 1 .7 .7h-.6l-.3-.3a.56 .56 0 0 0-.4 .5 .56 .56 0 0 0 .3 .6l.3-.2h-.2v-.4h.9l-.2 1h-.4v-.2a.82 .82 0 0 1-1.1 .1 .82 .82 0 0 1-.1-1.2z"/>
<path d="M191.3 78.2h1.5v.5h-1v.2h.8l-.1 .5h-.8v.2h.9l-.1 .5h-1.5z"/>
<path d="M193.2 78.2h1.5l-.1 .5h-.9v.2h.7v.5h-.8l-.1 .2h1l-.1 .5h-1.6z"/>
<path d="M195 78.2h.6l.5 1 .1-1h.6l-.3 1.9h-.6l-.5-1-.1 1h-.6z"/>
<path d="M188.5 81.4h.3l-.3 .7v.8h-.3v-.8z"/>
<path d="M189.1 81.4h.8l-.1 .3h-.5l-.1 .2h.5a.52 .52 0 0 1-.2 .7 .52 .52 0 0 1-.7-.3l.5 .1 .2-.2-.2-.2-.4 .1z"/>
<path d="M190 82h.4v.3h-.5z"/>
<path d="M190.8 81.6a.5 .5 0 0 1 .5-.2 .5 .5 0 0 1 .4 .4l-.7 .5h.6l-.1 .3h-1l.8-.8-.1-.1-.2 .2h-.4z"/>
<path d="M189.8 78.7l-.1 .3h.5l.1-.2-.1-.1zM189.3 78.2l1.5 .2a.54 .54 0 0 1-.3 .8l.2 .2v.7h-.6v-.5l-.3-.2h-.1l-.2 .7h-.6z"/>
<path d="M192.2 81.7l-.2 .5 .2 .2 .2-.5-.1-.2zM191.9 81.5a.51 .51 0 0 1 .8 .2 .66 .66 0 0 1-.2 .8 .66 .66 0 0 1-.8 0v-.5z"/>
<path d="M193.3 81.7l-.1 .5 .1 .2 .3-.5-.2-.2zM193.1 81.5a.51 .51 0 0 1 .8 .2 .66 .66 0 0 1-.2 .8 .66 .66 0 0 1-.8 0l-.1-.5z"/>
</g>
<path d="M188 82.8h7.7" fill="none" stroke="#1f9047" stroke-width=".2"/>
<g fill="#1f9047">
<path d="M195.3 81.4h.3l.1 .8a.72 .72 0 0 1-.7 .7l.3-.7z"/>
<path d="M194.5 81.7l-.1 .2h.2l.1-.2zM194.4 82.1v.3l.2-.1v-.2zM194.2 81.5a.52 .52 0 0 1 .8 .2l-.2 .3 .2 .3a.55 .55 0 0 1-.5 .4 .55 .55 0 0 1-.6-.4l.3-.3-.1-.3z"/>
</g>
<g fill="#cce5f3">
<path d="M18.9 112.3h178.1v5.5h-178.1z"/>
<path d="M18.9 174.1h178.1v5.5h-178.1z"/>
</g>
<g fill="none" stroke="#000" stroke-width=".2">
<path d="M18.9 112.3h178.1M18.9 117.8h178.1M18.9 112.4v21.7M38 117.7v51.9M109.6 117.7v51.9M168.7 117.7v51.9M197 112.4v21.7M18.9 134.2h178.1M18.9 138.6h178.1M18.9 134.3v35.1M37.9 122.2h130.9M55.5 129.8h40.7"/>
<path d="M55.6 122.1v47.5M75.6 129.7v39.9M96.1 122.1v47.5M138.5 122.1v47.5M197 134.3v35.1M18.9 143h178.1M18.9 147.4h178.1M18.9 151.8h178.1M18.9 156.3h178.1M18.9 160.7h178.1M18.9 165.1h178.1M18.9 169.5h178.1"/>
<path d="M18.9 174.1h178.1M18.9 179.6h178.1M18.9 174.1v82.5M35.5 179.5v77.2M51.7 179.5v77.2M67.5 179.5v77.2M94.5 179.5v77.2M110.3 179.5v77.2M134.1 179.5v77.2M164.6 179.5v77.2M197 174.1v82.5M18.9 194.6h178.1"/>
<path d="M51.6 198.4h58.8M18.9 202.3h178.1M18.9 210.1h178.1M18.9 217.8h178.1M51.6 206.2h58.8M51.6 214h58.8M18.9 225.6h178.1M18.9 233.4h178.1M51.6 221.7h58.8M51.6 229.5h58.8M51.6 237.2h58.8M18.9 241.1h178.1"/>
<path d="M18.9 248.9h178.1M18.9 256.6h178.1M51.6 245h58.8M51.6 252.8h58.8"/>
</g>
<g font-size="5.6">
<text x="135.9" y="16.4">GSOT03C to GSOT36C</text>
<text x="60" y="33.8">Two-Line ESD Protection in SOT-23</text>
</g>
<text font-size="5.1" x="52.5" y="92.1">YYY</text>
<text font-size="4.9" x="144.9" y="24">Vishay Semiconductors</text>
<text font-size="3.5" fill="#007ec4" x="42" y="21.9">www.vishay.com</text>
<g font-size="3.5">
<text x="112.9" y="41.5">FEATURES</text>
<text x="18.9" y="79.8">MARKING (example only)</text>
<text x="51.5" y="92.8" transform="rotate(-90 51.5 92.8)">XX</text>
<text x="65.9" y="93.3" transform="rotate(-90 65.9 93.3)">XX</text>
<text x="21.5" y="116.4">ORDERING INFORMATION</text>
<text x="21.5" y="178.2">PACKAGE DATA</text>
</g>
<g font-size="3.2">
<text x="112.9" y="46.6">• Two-line ESD-protection device</text>
<text x="112.9" y="51.9">• ESD-protection acc. IEC 61000-4-2</text>
<text x="115.8" y="56.1">± 30 kV contact discharge</text>
<text x="112.9" y="65.6">• ESD capability according to AEC-Q101:</text>
<text x="115.8" y="60.3">± 30 kV air discharge</text>
<text x="115.8" y="69.5">human body model: class H3B: &gt; 8 kV</text>
<text x="112.9" y="74.4">• Space saving SOT-23 package</text>
<text x="112.9" y="79.4">• e3 - Sn</text>
<text x="112.9" y="84.7">• AEC-Q101 qualified available</text>
<text x="112.9" y="90">• Material</text>
<text x="129.4" y="90">categorization:</text>
<text x="152.6" y="90">for</text>
<text x="158.7" y="90">definitions</text>
<text x="175.5" y="90">of</text>
<text x="180.6" y="90">compliance</text>
<text x="115.8" y="93.9">please see www.vishay.com/doc?99912</text>
<text x="18.9" y="103.5">YYY = type code (see table below)</text>
<text x="18.9" y="107.4">XX = date code</text>
</g>
<g font-size="2.8">
<text x="21.5" y="123.7">PART</text>
<text x="46.9" y="120.9">ENVIRONMENTAL AND QUALITY CODE</text>
<text x="61.7" y="125.3">RoHS-COMPLIANT +</text>
<text x="113" y="125.9">3K PER 7&quot; REEL</text>
<text x="126.1" y="120.9">PACKAGING CODE</text>
<text x="141.1" y="125.9">10K PER 13&quot; REEL</text>
<text x="170.7" y="125.3">ORDERING CODE</text>
<text x="21.5" y="126.9">NUMBER</text>
<text x="21.5" y="130.1">(EXAMPLE)</text>
<text x="39.2" y="130.7">QUALIFIED</text>
<text x="39.9" y="127.5">AEC-Q101</text>
<text x="64.8" y="128.5">LEAD (Pb)-FREE</text>
<text x="97.3" y="130.7">PLATED</text>
<text x="100.5" y="127.5">TIN</text>
<text x="115" y="129.1">(8 mm TAPE),</text>
<text x="144.6" y="129.1">(8 mm TAPE),</text>
<text x="175.2" y="128.5">(EXAMPLE)</text>
<text x="21.5" y="137.3">GSOT05C-</text>
<text x="57.8" y="132.9">STANDARD</text>
<text x="64.8" y="137.3">E</text>
<text x="80.9" y="132.9">GREEN</text>
<text x="102" y="137.3">3</text>
<text x="112.8" y="132.3">15K/BOX = MOQ</text>
<text x="121.9" y="137.3">-08</text>
<text x="142.4" y="132.3">10K/BOX = MOQ</text>
<text x="171.3" y="137.3">GSOT05C-E3-08</text>
<text x="21.5" y="141.7">GSOT05C-</text>
<text x="84.8" y="141.7">G</text>
<text x="102" y="141.7">3</text>
<text x="121.9" y="141.7">-08</text>
<text x="171.3" y="141.7">GSOT05C-G3-08</text>
<text x="21.5" y="146.1">GSOT05C-</text>
<text x="45.8" y="146.1">H</text>
<text x="64.8" y="146.1">E</text>
<text x="102" y="146.1">3</text>
<text x="121.9" y="146.1">-08</text>
<text x="171.3" y="146.1">GSOT05C-HE3-08</text>
<text x="21.5" y="150.5">GSOT05C-</text>
<text x="21.5" y="154.9">GSOT05C-</text>
<text x="45.8" y="150.5">H</text>
<text x="64.8" y="154.9">E</text>
<text x="84.8" y="150.5">G</text>
<text x="102" y="150.5">3</text>
<text x="102" y="154.9">3</text>
<text x="121.9" y="150.5">-08</text>
<text x="151.5" y="154.9">-18</text>
<text x="171.3" y="150.5">GSOT05C-HG3-08</text>
<text x="171.3" y="154.9">GSOT05C-E3-18</text>
<text x="21.5" y="159.4">GSOT05C-</text>
<text x="84.8" y="159.4">G</text>
<text x="102" y="159.4">3</text>
<text x="151.5" y="159.4">-18</text>
<text x="171.3" y="159.4">GSOT05C-G3-18</text>
<text x="21.5" y="163.8">GSOT05C-</text>
<text x="45.8" y="163.8">H</text>
<text x="64.8" y="163.8">E</text>
<text x="102" y="163.8">3</text>
<text x="151.5" y="163.8">-18</text>
<text x="171.3" y="163.8">GSOT05C-HE3-18</text>
<text x="21.5" y="168.2">GSOT05C-</text>
<text x="45.8" y="168.2">H</text>
<text x="84.8" y="168.2">G</text>
<text x="102" y="168.2">3</text>
<text x="151.5" y="168.2">-18</text>
<text x="171.3" y="168.2">GSOT05C-HG3-18</text>
<text x="115.4" y="182.7">MOLDING</text>
<text x="21.5" y="186.2">DEVICE</text>
<text x="21.5" y="189.7">NAME</text>
<text x="36.7" y="186.2">PACKAGE</text>
<text x="39.4" y="189.7">NAME</text>
<text x="55.5" y="189.7">CODE</text>
<text x="55.9" y="186.2">TYPE</text>
<text x="68.7" y="186.2">ENVIRONMENTAL</text>
<text x="75.4" y="189.7">STATUS</text>
<text x="96.8" y="188">WEIGHT</text>
<text x="111.6" y="189.7">FLAMMABILITY</text>
<text x="113.6" y="186.2">COMPOUND</text>
<text x="136" y="189.7">SENSITIVITY LEVEL</text>
<text x="141.8" y="186.2">MOISTURE</text>
<text x="171.8" y="189.7">CONDITIONS</text>
<text x="172.4" y="186.2">SOLDERING</text>
<text x="57" y="197.4">03C</text>
<text x="75.2" y="197.4">Standard</text>
<text x="98" y="197.4">8.8 mg</text>
<text x="116.8" y="193.3">RATING</text>
<text x="142" y="197.8">MSL level 1</text>
<text x="21.5" y="199.3">GSOT03C</text>
<text x="38.7" y="199.3">SOT-23</text>
<text x="56.7" y="201.3">C1G</text>
<text x="77.2" y="201.3">Green</text>
<text x="98" y="201.3">8.1 mg</text>
<text x="115.8" y="199.3">UL 94 V-0</text>
<text x="135" y="200.9">(according J-STD-020)</text>
<text x="165.6" y="199.3">260 °C/10 s at terminals</text>
<text x="21.5" y="207.1">GSOT04C</text>
<text x="38.7" y="207.1">SOT-23</text>
<text x="56.7" y="209">C8G</text>
<text x="57" y="205.2">04C</text>
<text x="75.2" y="205.2">Standard</text>
<text x="77.2" y="209">Green</text>
<text x="98" y="205.2">8.8 mg</text>
<text x="98" y="209">8.1 mg</text>
<text x="115.8" y="207.1">UL 94 V-0</text>
<text x="135" y="208.7">(according J-STD-020)</text>
<text x="142" y="205.5">MSL level 1</text>
<text x="165.6" y="207.1">260 °C/10 s at terminals</text>
<text x="21.5" y="214.9">GSOT05C</text>
<text x="38.7" y="214.9">SOT-23</text>
<text x="57" y="212.9">05C</text>
<text x="75.2" y="212.9">Standard</text>
<text x="98" y="212.9">8.8 mg</text>
<text x="115.8" y="214.9">UL 94 V-0</text>
<text x="142" y="213.3">MSL level 1</text>
<text x="165.6" y="214.9">260 °C/10 s at terminals</text>
<text x="56.7" y="216.8">C2G</text>
<text x="57" y="220.7">08C</text>
<text x="75.2" y="220.7">Standard</text>
<text x="77.2" y="216.8">Green</text>
<text x="98" y="220.7">8.8 mg</text>
<text x="98" y="216.8">8.1 mg</text>
<text x="135" y="216.4">(according J-STD-020)</text>
<text x="142" y="221">MSL level 1</text>
<text x="21.5" y="222.6">GSOT08C</text>
<text x="38.7" y="222.6">SOT-23</text>
<text x="56.7" y="224.6">C3G</text>
<text x="77.2" y="224.6">Green</text>
<text x="98" y="224.6">8.1 mg</text>
<text x="115.8" y="222.6">UL 94 V-0</text>
<text x="135" y="224.2">(according J-STD-020)</text>
<text x="165.6" y="222.6">260 °C/10 s at terminals</text>
<text x="21.5" y="230.4">GSOT12C</text>
<text x="38.7" y="230.4">SOT-23</text>
<text x="56.7" y="232.3">C4G</text>
<text x="57" y="228.5">12C</text>
<text x="75.2" y="228.5">Standard</text>
<text x="77.2" y="232.3">Green</text>
<text x="98" y="228.5">8.8 mg</text>
<text x="98" y="232.3">8.1 mg</text>
<text x="115.8" y="230.4">UL 94 V-0</text>
<text x="135" y="232">(according J-STD-020)</text>
<text x="142" y="228.8">MSL level 1</text>
<text x="165.6" y="230.4">260 °C/10 s at terminals</text>
<text x="21.5" y="238.1">GSOT15C</text>
<text x="38.7" y="238.1">SOT-23</text>
<text x="57" y="236.2">15C</text>
<text x="75.2" y="236.2">Standard</text>
<text x="98" y="236.2">8.8 mg</text>
<text x="115.8" y="238.1">UL 94 V-0</text>
<text x="135" y="239.7">(according J-STD-020)</text>
<text x="142" y="236.6">MSL level 1</text>
<text x="165.6" y="238.1">260 °C/10 s at terminals</text>
<text x="21.5" y="245.9">GSOT24C</text>
<text x="38.7" y="245.9">SOT-23</text>
<text x="56.7" y="240.1">C5G</text>
<text x="57" y="244">24C</text>
<text x="75.2" y="244">Standard</text>
<text x="77.1" y="240.1">Green</text>
<text x="98" y="244">8.8 mg</text>
<text x="98" y="240.1">8.1 mg</text>
<text x="115.8" y="245.9">UL 94 V-0</text>
<text x="142" y="244.3">MSL level 1</text>
<text x="165.6" y="245.9">260 °C/10 s at terminals</text>
<text x="56.7" y="247.9">C6G</text>
<text x="57" y="251.7">36C</text>
<text x="75.2" y="251.7">Standard</text>
<text x="77.1" y="247.9">Green</text>
<text x="98" y="251.7">8.8 mg</text>
<text x="98" y="247.9">8.1 mg</text>
<text x="135" y="247.5">(according J-STD-020)</text>
<text x="21.5" y="253.7">GSOT36C</text>
<text x="38.7" y="253.7">SOT-23</text>
<text x="56.7" y="255.6">C7G</text>
<text x="77.1" y="255.6">Green</text>
<text x="98" y="255.6">8.1 mg</text>
<text x="115.8" y="253.7">UL 94 V-0</text>
<text x="135" y="255.3">(according J-STD-020)</text>
<text x="142" y="252.1">MSL level 1</text>
<text x="165.6" y="253.7">260 °C/10 s at terminals</text>
<text x="18.9" y="263.3">Rev. 2.5, 07-Mar-16</text>
<text x="107.2" y="263.6">1</text>
<text x="163.6" y="263.3">Document Number: 85824</text>
<text x="69.6" y="267.1">For technical questions, contact: ESDprotection@vishay.com</text>
<text x="26.5" y="271">THIS DOCUMENT IS SUBJECT TO CHANGE WITHOUT NOTICE. THE PRODUCTS DESCRIBED HEREIN AND THIS DOCUMENT</text>
<text x="50.9" y="273.8">ARE SUBJECT TO SPECIFIC DISCLAIMERS, SET FORTH AT www.vishay.com/doc?91000</text>
</g>
<text font-size="2.7" x="91.2" y="73.1">1</text>
<g font-size="2.1">
<text x="32.8" y="49.5">2</text>
<text x="45" y="49.4">1</text>
<text x="38.8" y="65.2">3</text>
</g>
<text font-size="1.9" x="67.1" y="71.6">20512</text>
<text font-size="1.7" fill="#0160ae" x="188.7" y="76.3">Available</text>
<text font-size="1.7" fill="#1f9047" x="188.5" y="84.9">Available</text>
<g font-size="1.3">
<text x="46.3" y="68.2">20456</text>
<text x="70.4" y="97.9">20357</text>
</g>
</svg>
